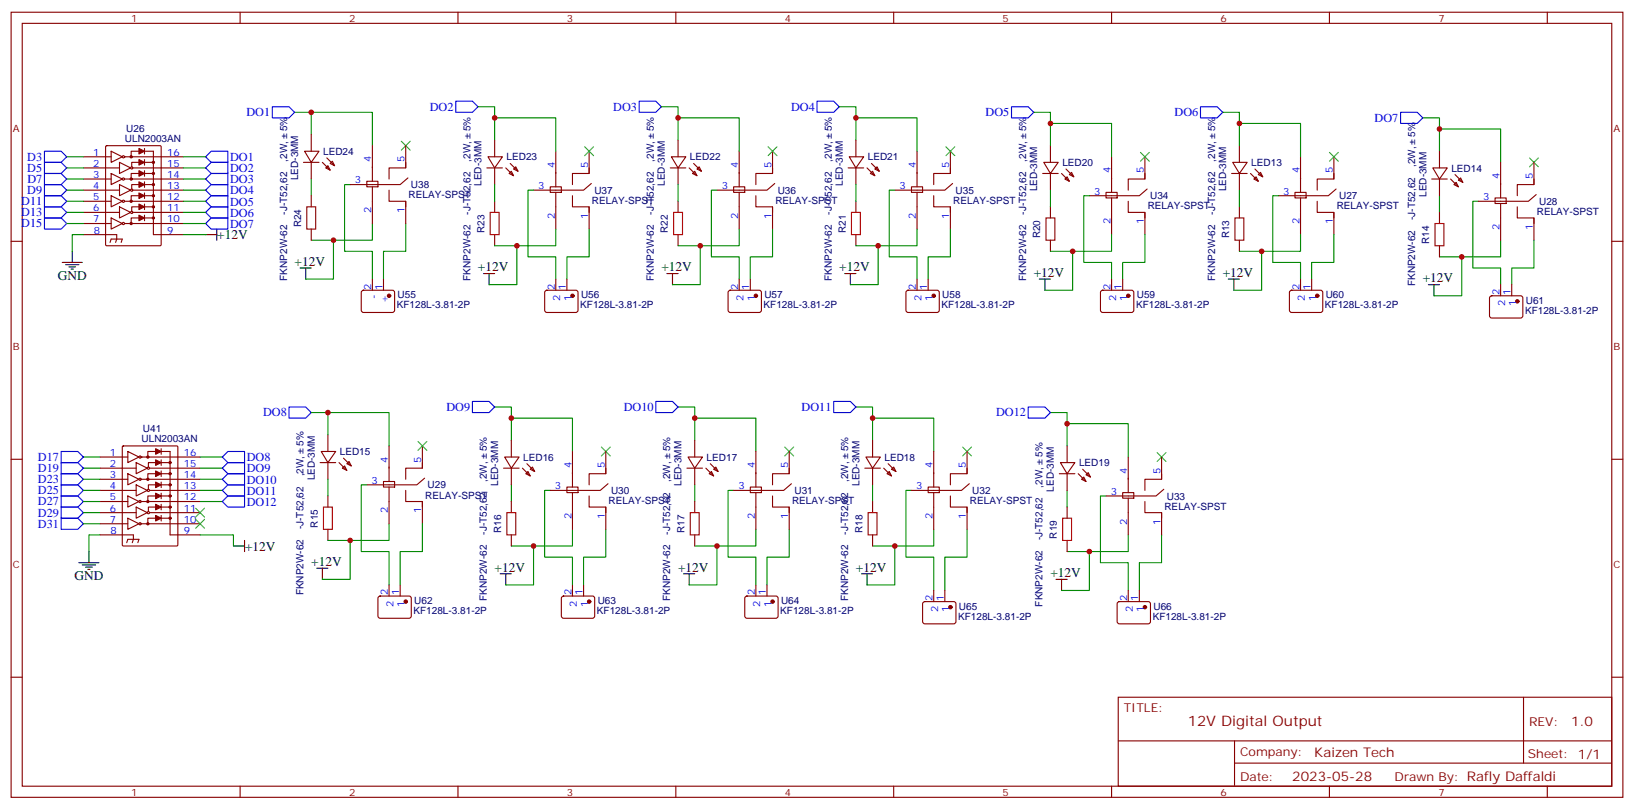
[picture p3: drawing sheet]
<svg xmlns="http://www.w3.org/2000/svg" width="519mm" height="257mm" viewBox="0 0 519 257" stroke-linecap="round" stroke-linejoin="round" font-family="sans-serif">
<g fill="none" stroke="#870000" stroke-width=".35">
<path d="M3.5 3.9h511.6v249h-511.6zM7.1 7.4h504.4v242h-504.4zM76.2 3.9v3.5M145.3 3.9v3.5M214.5 3.9v3.5M283.6 3.9v3.5M352.8 3.9v3.5M421.9 3.9v3.5M491.1 3.9v3.5M26.5 49.7h8.8M26.5 53.3h11.4M26.5 56.8h8.8"/>
<path d="M33.6 46.4l.3-.2h16.9l.3 .2 .1 31.2-.2 .3-17.1 .1-.3-.2zM35.3 55l3.5 1.8-3.5 1.8zM35.3 48l3.5 1.7-3.5 1.8zM37.9 58.6l3.6 1.7-3.6 1.8zM37.9 51.5l3.6 1.8-3.6 1.7zM39.5 49.7h18.7M39.5 56.8h18.7M44.1 55h-2.5v1.8M44.1 48h-2.5v1.7M44.3 58.6h-2.5v1.4M44.3 51.5h-2.5v1.4M45.9 48h2.8v26.4h9.5"/>
<path d="M45.9 47.1v1.8M45.9 50.6v1.8M45.9 54.2v1.7M45.9 57.7v1.7M45.9 58.6h2.8M45.9 55h2.8M45.9 51.5h2.8M58.2 53.3h-16a.35 .35 0 0 0-.5-.4 .35 .35 0 0 0-.1 .6 .35 .35 0 0 0 .5-.1M96.3 51.5h4.9M96.7 48h4.5l-2.4 3.5zM98.8 42.7v5.3M98.8 51.5v5.3"/>
<path d="M102.3 51.5l2.5 2.5M103.4 53.3l.7-.7 .7 1.4zM103.7 50.1l2.5 2.5M104.8 51.9l.7-.7 .7 1.4zM116.4 57.5h3.5v1.8h-3.5zM118.2 46.2v11.3M118.2 59.3v11.6M128.8 51.5v1.8h-5.3v3.5M128.8 46.2v7.1M129.5 56.4l-2.5 2.2h-15.9M154.5 53.3h5M154.9 49.7h4.6l-2.5 3.6z"/>
<path d="M157 44.4v5.3M157 53.3v5.3M160.5 53.3l2.5 2.4M161.6 55l.7-.7 .7 1.4zM161.9 51.9l2.5 2.4M163.7 52.9l.7 1.4-1.4-.7zM174.6 59.3h3.6v1.7h-3.6zM176.4 48v11.3M187 53.3v1.7h-5.3v3.6M187 48v7M187.7 58.2l-2.5 2.1h-15.9M212.7 53.3h5"/>
<path d="M213.1 49.7h4.6l-2.5 3.6zM215.2 44.4v5.3M215.2 53.3v5.3M218.7 53.3l2.5 2.4M219.8 55l.7-.7 .7 1.4zM220.1 51.9l2.5 2.4M221.2 53.6l.7-.7 .7 1.4zM232.8 59.3h3.6v1.7h-3.6zM234.6 48v11.3M245.2 53.3v1.7h-5.3v3.6M245.2 48v7M245.9 58.2l-2.5 2.1h-15.9"/>
<path d="M269.2 53.3h4.9M269.5 49.7h4.6l-2.5 3.6zM271.6 44.4v5.3M271.6 53.3v5.3M275.2 53.3l2.4 2.4M276.2 55l.7-.7 .7 1.4zM276.6 51.9l2.4 2.4M277.6 53.6l.7-.7 .7 1.4zM289.3 59.3h3.5v1.7h-3.5zM291 48v11.3M301.6 53.3v1.7h-5.3v3.6M301.6 48v7"/>
<path d="M302.3 58.2l-2.4 2.1h-15.9M330.9 55h4.9M331.3 51.5h4.5l-2.4 3.5zM333.4 46.2v5.3M333.4 55v5.3M336.9 55l2.5 2.5M338 56.8l.7-.7 .7 1.4zM338.3 53.6l2.5 2.5M340.1 54.7l.7 1.4-1.4-.7zM352.8 49.7v11.3M363.4 55v1.8h-5.3v3.5M363.4 49.7v7.1"/>
<path d="M364.1 60l-2.5 2.1h-15.9M390.9 55h4.9M391.2 51.5h4.6l-2.5 3.5zM393.3 46.2v5.3M393.3 55v5.3M396.9 55l2.4 2.5M397.9 56.8l.7-.7 .7 1.4zM398.3 53.6l2.5 2.5M400 54.7l.8 1.4-1.5-.7zM412.7 49.7v11.3M423.3 55v1.8h-5.3v3.5M423.3 49.7v7.1"/>
<path d="M424 60l-2.4 2.1h-15.9M454.4 56.8h4.9M454.7 53.3h4.6l-2.5 3.5zM456.8 48v5.3M456.8 56.8v5.3M460.4 56.8l2.4 2.5M461.4 58.6l.7-.7 .7 1.4zM461.8 55.4l2.5 2.5M462.8 57.2l.7-.8 .8 1.5zM476.2 51.5v11.3M486.8 56.8v1.8h-5.3v3.5M486.8 51.5v7.1"/>
<path d="M3.5 76.6h3.6M26.5 60.3h7M26.5 63.9h8.8M26.5 67.4h11.4M26.5 70.9h8.8M26.5 74.4h10.5v1.4l-.3 1.1M33.7 60.3h4.2M34.9 76.9l.4-1.1h3.5l-.3 1.1M35.3 69.1l3.5 1.8-3.5 1.8zM35.3 62.1l3.5 1.8-3.5 1.7zM37.9 65.6l3.6 1.8-3.6 1.7zM39.5 63.9h18.7"/>
<path d="M39.5 70.9h18.7M44.1 69.1h-2.5v1.8M44.1 62.1h-2.5v1.8M44.1 65.6h-2.3v1.4M45.9 61.2v1.8M45.9 64.7v1.8M45.9 68.3v1.7M45.9 65.6h2.8M45.9 62.1h2.8M45.9 69.1h2.8M58.2 67.4h-16a.35 .35 0 0 0-.5-.3 .35 .35 0 0 0-.1 .5 .35 .35 0 0 0 .5-.1M58.2 60.3h-16a.35 .35 0 0 0-.5-.3 .35 .35 0 0 0-.1 .6 .35 .35 0 0 0 .5-.2"/>
<path d="M98.8 62.1v3.5M98.8 72.7v3.5M123.5 60.3v3.6h5.3v1.7M128.8 63.9v7M157 63.9v3.5M157 74.4v3.6M176.4 61v11.7M181.7 62.1v3.5h5.3v1.8M187 65.6v7.1M215.2 63.9v3.5M215.2 74.4v3.6M234.6 61v11.7"/>
<path d="M239.9 62.1v3.5h5.3v1.8M245.2 65.6v7.1M271.6 63.9v3.5M271.6 74.4v3.6M291 61v11.7M296.3 62.1v3.5h5.3v1.8M301.6 65.6v7.1M333.4 65.6v3.5M333.4 76.2v3.5M351 61h3.5v1.8h-3.5zM352.8 62.8v11.6M358.1 63.9v3.5h5.3v1.7"/>
<path d="M363.4 67.4v7M393.3 65.6v3.5M393.3 76.2v3.5M411 61h3.5v1.8h-3.5zM412.7 62.8v11.6M418 63.9v3.5h5.3v1.7M423.3 67.4v7M456.8 67.4v3.5M456.8 78v3.5M474.5 62.8h3.5v1.8h-3.5zM476.2 64.6v11.6M481.5 65.6v3.5h5.3v1.8"/>
<path d="M486.8 69.1v7.1M487.5 61.7l-2.4 2.2h-15.9M511.5 76.6h3.6M114.9 92.3l.5-.2h9.4l.4 .7v5.9l-.7 .4h-9.4l-.4-.7v-5.6zM118.2 88.5v3.6M121.7 88.5v3.6M173.1 92.3l.5-.2h9.4l.4 .7v5.9l-.7 .4h-9.4l-.4-.7v-5.6zM176.4 88.5v3.6M179.9 88.5v3.6M231.3 92.3l.5-.2h9.4l.5 .7-.1 5.9-.7 .4h-9.4l-.4-.7v-5.6zM234.6 88.5v3.6M238.1 88.5v3.6"/>
<path d="M287.7 92.3l.5-.2h9.5l.4 .7-.1 5.9-.6 .4h-9.5l-.4-.7v-5.6zM291 88.5v3.6M294.6 88.5v3.6M349.5 92.3l.5-.2h9.4l.4 .7v5.9l-.7 .4h-9.4l-.5-.7v-5.6zM352.8 88.5v3.6M356.3 88.5v3.6M409.5 92.3l.4-.2h9.5l.4 .7-.1 5.9-.6 .4h-9.4l-.5-.7v-5.6zM412.7 88.5v3.6M416.3 88.5v3.6M473 94l.4-.2 9.5 .1 .4 .6-.1 6-.6 .4-9.4-.1-.5-.6v-5.7zM476.2 90.3v3.5M479.8 90.3v3.5"/>
<path d="M104.1 137.9v5.3M162.3 139.7v5.3M220.5 139.7v5.3M276.9 139.7v5.3M3.5 145.7h3.6M31.7 155.6h7.1M31.7 148.5h11.5M31.7 145h8.9M31.7 152h8.9M31.7 159.1h8.9M38.9 141.6l.3-.1h16.9l.3 .1v31.3l-.1 .3h-17.1l-.3-.2zM39 155.6h4.2"/>
<path d="M40.6 157.3l3.5 1.8-3.5 1.8zM40.6 150.3l3.5 1.7-3.5 1.8zM40.6 143.2l3.5 1.8-3.5 1.8zM43.2 153.8l3.5 1.8-3.5 1.7zM43.2 146.8l3.5 1.7-3.5 1.8zM44.8 145h18.7M44.8 152h18.7M44.8 159.1h18.7M49.4 157.3h-2.5v1.8M49.4 150.3h-2.5v1.7M49.4 143.2h-2.5v1.8M49.6 153.8h-2.5v1.4"/>
<path d="M49.6 146.8h-2.5v1.4M51.2 146.8h2.8M51.2 153.8h2.8M51.2 157.3h2.8M51.2 150.3h2.8M51.2 143.2h2.8v26.5h9.5M51.2 142.3v1.8M51.2 145.9v1.7M51.2 149.4v1.8M51.2 152.9v1.8M51.2 156.5v1.7M51.2 160v1.7"/>
<path d="M63.5 155.6h-16.1a.35 .35 0 0 0-.4-.3 .35 .35 0 0 0-.1 .5 .35 .35 0 0 0 .5-.1M63.5 148.5h-16.1a.35 .35 0 0 0-.4-.3 .35 .35 0 0 0-.1 .6 .35 .35 0 0 0 .5-.2M101.6 146.8h4.9M102 143.2h4.5l-2.4 3.6zM104.1 146.8v5.2M104.1 157.3v3.6M107.6 146.8l2.5 2.4M109 145.3l2.5 2.5M109.4 147.8l.7 1.4-1.4-.7zM110.1 147.1l.7-.7 .7 1.4zM121.7 152.8h3.5v1.7h-3.5zM123.5 141.5v11.3"/>
<path d="M123.5 154.5v11.7M128.8 155.6v3.5h5.3v1.8M134.1 146.8v1.7h-5.3v3.5M134.1 141.5v7M134.1 159.1v7.1M134.8 151.7l-2.5 2.1h-15.9M159.8 148.5h4.9M160.2 145h4.5l-2.4 3.5zM162.3 148.5v5.3M162.3 159.1v3.5M165.8 148.5l2.5 2.5M166.9 150.3l.7-.7 .7 1.4z"/>
<path d="M167.2 147.1l2.5 2.5M168.3 148.9l.7-.7 .7 1.4zM179.9 154.5h3.5v1.8h-3.5zM181.7 143.2v11.3M181.7 156.3v11.6M187 157.3v3.6h5.3v1.7M192.3 148.5v1.8h-5.3v3.5M192.3 143.2v7.1M193 153.5l-2.5 2.1h-15.9M218 148.5h5M218.4 145h4.6l-2.5 3.5zM220.5 148.5v5.3"/>
<path d="M220.5 159.1v3.5M224 148.5l2.5 2.5M225.1 150.3l.7-.7 .7 1.4zM225.4 147.1l2.5 2.5M226.5 148.9l.7-.7 .7 1.4zM238.1 154.5h3.6v1.8h-3.6zM239.9 143.2v11.3M239.9 156.3v11.6M245.2 157.3v3.6h5.3v1.7M250.5 148.5v1.8h-5.3v3.5M250.5 143.2v7.1M251.2 153.5l-2.5 2.1h-15.9"/>
<path d="M274.5 148.5h4.9M274.8 145h4.6l-2.5 3.5zM276.9 148.5v5.3M276.9 159.1v3.5M280.5 148.5l2.4 2.5M281.5 150.3l.7-.7 .7 1.4zM281.9 147.1l2.4 2.5M282.9 148.9l.7-.7 .7 1.4zM294.6 154.5h3.5v1.8h-3.5zM296.3 143.2v11.3M296.3 156.3v11.6M301.6 157.3v3.6h5.3v1.7"/>
<path d="M306.9 148.5v1.8h-5.3v3.5M306.9 143.2v7.1M307.6 153.5l-2.4 2.1h-15.9M336.2 150.3h4.9M336.5 146.8h4.6l-2.4 3.5zM338.7 141.5v5.3M338.7 150.3v5.3M342.2 150.3l2.5 2.5M343.3 152l.7-.7 .7 1.5zM343.6 148.9l2.5 2.4M344.7 150.6l.7-.7 .7 1.4zM356.3 156.3h3.5v1.7h-3.5z"/>
<path d="M358.1 145v11.3M358.1 158v11.7M363.4 159.1v3.5h5.3v1.8M368.7 150.3v1.7h-5.3v3.6M368.7 145v7M369.4 155.2l-2.5 2.1h-15.9M511.5 145.7h3.6M31.7 162.6h11.5M31.7 166.2h8.9M31.7 169.7h10.6v1.4l-.3 1.1M40.2 172.2l.4-1.1h3.5l-.4 1.1M40.6 164.4l3.5 1.8-3.5 1.7z"/>
<path d="M43.2 160.9l3.5 1.7-3.5 1.8zM44.8 166.2h18.7M49.4 164.4h-2.5v1.8M49.4 160.9h-2.3v1.4M51.2 163.5v1.8M51.2 160.9h2.8M51.2 164.4h2.8M63.5 162.6h-16.1a.35 .35 0 0 0-.4-.3 .35 .35 0 0 0-.1 .6 .35 .35 0 0 0 .5-.1M104.1 167.9v3.5M162.3 169.7v3.5M192.3 160.9v7M220.5 169.7v3.5"/>
<path d="M250.5 160.9v7M276.9 169.7v3.5M306.9 160.9v7M338.7 160.9v3.5M338.7 171.4v3.6M368.7 162.6v7.1M120.2 189.3l.4-.2h9.5l.4 .7v5.9l-.7 .4h-9.4l-.5-.7v-5.6zM123.5 185.6v3.5M127 185.6v3.5M178.4 189.3l.5-.2h9.4l.4 .7v5.9l-.7 .4h-9.4l-.4-.7v-5.6zM181.7 185.6v3.5M185.2 185.6v3.5"/>
<path d="M236.6 189.3l.5-.2h9.4l.4 .7v5.9l-.7 .4h-9.4l-.4-.7v-5.6zM239.9 185.6v3.5M243.4 185.6v3.5M293 191.1l.5-.2h9.5l.4 .7-.1 5.9-.6 .4-9.5-.1-.4-.6v-5.6zM296.3 187.3v3.6M299.9 187.3v3.6M354.8 191.1l.4-.2h9.5l.4 .7v5.9l-.7 .4-9.4-.1-.5-.6v-5.6zM358.1 187.3v3.6M361.6 187.3v3.6M3.5 214.8h3.6M511.5 214.8h3.6M354.9 221.2h156.6v28.2h-156.6z"/>
<path d="M354.9 235h156.5M391.8 235v14.1M483.5 221.2v20.9M76.2 249.4v3.5M145.3 249.4v3.5M214.5 249.4v3.5M283.6 249.4v3.5M352.8 249.4v3.5M391.8 242.1h119.6M421.9 249.4v3.5M491.1 249.4v3.5"/>
<circle cx="39.2" cy="49.7" r=".35"/>
<circle cx="39.2" cy="56.8" r=".35"/>
<circle cx="39.2" cy="63.9" r=".35"/>
<circle cx="39.2" cy="70.9" r=".35"/>
<circle cx="44.5" cy="159.1" r=".35"/>
<circle cx="44.5" cy="145" r=".35"/>
<circle cx="44.5" cy="152" r=".35"/>
<circle cx="44.5" cy="166.2" r=".35"/>
</g>
<g fill="#870000" stroke="#870000" stroke-width=".35">
<path d="M44.1 68.3l1.8 .8-1.8 .9z"/>
<path d="M44.1 64.7l1.8 .9-1.8 .9z"/>
<path d="M44.1 61.2l1.8 .9-1.8 .9z"/>
<path d="M44.1 57.7l1.8 .9-1.8 .8z"/>
<path d="M44.1 54.2l1.8 .8-1.8 .9z"/>
<path d="M44.1 50.6l1.8 .9-1.8 .9z"/>
<path d="M44.1 47.1l1.8 .9-1.8 .9z"/>
<path d="M49.4 163.5l1.8 .9-1.8 .9z"/>
<path d="M49.4 160l1.8 .9-1.8 .8z"/>
<path d="M49.4 156.5l1.8 .8-1.8 .9z"/>
<path d="M49.4 152.9l1.8 .9-1.8 .9z"/>
<path d="M49.4 149.4l1.8 .9-1.8 .9z"/>
<path d="M49.4 145.9l1.8 .9-1.8 .8z"/>
<path d="M49.4 142.3l1.8 .9-1.8 .9z"/>
<circle cx="48.7" cy="51.5" r=".35"/>
<circle cx="48.7" cy="55" r=".35"/>
<circle cx="48.7" cy="58.6" r=".35"/>
<circle cx="48.7" cy="62.1" r=".35"/>
<circle cx="48.7" cy="65.6" r=".35"/>
<circle cx="48.7" cy="69.1" r=".35"/>
<circle cx="41.6" cy="49.7" r=".35"/>
<circle cx="41.6" cy="56.8" r=".35"/>
<circle cx="41.6" cy="63.9" r=".35"/>
<circle cx="41.6" cy="70.9" r=".35"/>
<circle cx="54" cy="146.8" r=".35"/>
<circle cx="54" cy="150.3" r=".35"/>
<circle cx="54" cy="153.8" r=".35"/>
<circle cx="54" cy="157.3" r=".35"/>
<circle cx="54" cy="160.9" r=".35"/>
<circle cx="54" cy="164.4" r=".35"/>
<circle cx="46.9" cy="145" r=".35"/>
<circle cx="46.9" cy="152" r=".35"/>
<circle cx="46.9" cy="159.1" r=".35"/>
<circle cx="46.9" cy="166.2" r=".35"/>
<circle cx="123.5" cy="93.8" r=".53"/>
<circle cx="181.7" cy="93.8" r=".53"/>
<circle cx="239.9" cy="93.8" r=".53"/>
<circle cx="296.3" cy="93.8" r=".53"/>
<circle cx="358.1" cy="93.8" r=".53"/>
<circle cx="418" cy="93.8" r=".53"/>
<circle cx="481.5" cy="95.6" r=".53"/>
<circle cx="128.8" cy="190.9" r=".53"/>
<circle cx="187" cy="190.9" r=".53"/>
<circle cx="245.2" cy="190.9" r=".53"/>
<circle cx="301.6" cy="192.6" r=".53"/>
<circle cx="363.4" cy="192.6" r=".53"/>
</g>
<path d="M97.4 65.6h2.8v7.1h-2.8zM155.6 67.4h2.8v7h-2.8zM213.8 67.4h2.8v7h-2.8zM270.2 67.4h2.8v7h-2.8zM332 69.1h2.8v7.1h-2.8zM391.9 69.1h2.9v7.1h-2.9zM455.4 70.9h2.9v7.1h-2.9zM102.7 160.9h2.8v7h-2.8zM160.9 162.6h2.8v7.1h-2.8zM219.1 162.6h2.8v7.1h-2.8zM275.5 162.6h2.8v7.1h-2.8zM337.3 164.4h2.8v7h-2.8z" fill="none" stroke="#a10000" stroke-width=".35"/>
<g fill="none" stroke="#008700" stroke-width=".35">
<path d="M93.5 35.6h5.3M151.7 33.9h5.3v3.5M209.9 33.9h5.3v3.5M266.3 33.9h5.3v3.5M328.1 35.6h5.3v3.6M388.1 35.6h5.2v3.6M451.6 37.4h5.2v3.5M21.2 49.7h5.3M21.2 53.3h5.3M21.2 56.8h5.3M58.2 49.7h7.1M58.2 53.3h7.1"/>
<path d="M58.2 56.8h7.1M98.8 42.7v-7.1h19.4v10.6M98.8 56.8v5.3M111.1 58.6h-1.7v21.1h8.8v8.8M157 44.4v-7h19.4v10.6M157 58.6v5.3M215.2 44.4v-7h19.4v10.6M215.2 58.6v5.3M271.6 44.4v-7h19.4v10.6M271.6 58.6v5.3M333.4 46.2v-7h19.4v10.5M393.3 46.2v-7h19.4v10.5"/>
<path d="M456.8 48v-7.1h19.4v10.6M21.2 60.3h5.3M21.2 63.9h5.3M21.2 67.4h5.3M21.2 70.9h5.3M26.5 74.4h-3.6v5.3M58.2 74.4h7.1M58.2 60.3h7.1M58.2 63.9h7.1M58.2 67.4h7.1M58.2 70.9h7.1M105.8 76.2v12.3h-8.8"/>
<path d="M118.2 70.9v5.3h-19.4M128.8 70.9v8.8h-7.1v8.8M164 78v12.3h-8.8M169.3 60.3h-1.7v21.2h8.8v7M176.4 72.7v5.3h-19.4M187 72.7v8.8h-7.1v7M222.2 78v12.3h-8.8M227.5 60.3h-1.7v21.2h8.8v7M234.6 72.7v5.3h-19.4M245.2 72.7v8.8h-7.1v7M278.7 78v12.3h-8.8M284 60.3h-1.8v21.2h8.8v7"/>
<path d="M291 72.7v5.3h-19.4M301.6 72.7v8.8h-7v7M333.4 60.3v5.3M340.4 79.7v12.4h-8.8M345.7 62.1h-1.7v21.2h8.8v5.2M352.8 74.4v5.3h-19.4M363.4 74.4v8.9h-7.1v5.2M393.3 60.3v5.3M400.4 79.7v12.4h-8.8M405.7 62.1h-1.8v21.2h8.8v5.2M412.7 74.4v5.3h-19.4M423.3 74.4v8.9h-7v5.2"/>
<path d="M456.8 62.1v5.3M469.2 63.9h-1.8v21.1h8.8v5.3M476.2 76.2v5.3h-19.4M486.8 76.2v8.8h-7v5.3M463.9 81.5v12.3h-8.8M98.8 130.9h5.3M104.1 137.9v-7h19.4v10.6M157 129.1h5.3v3.5M162.3 139.7v-7.1h19.4v10.6M215.2 129.1h5.3v3.5M220.5 139.7v-7.1h19.4v10.6M271.6 129.1h5.3v3.5"/>
<path d="M276.9 139.7v-7.1h19.4v10.6M333.4 130.9h5.3v3.5M26.5 148.5h5.2M26.5 145h5.2M26.5 159.1h5.2M26.5 155.6h5.2M26.5 152h5.2M63.5 148.5h7.1M63.5 145h7.1M63.5 159.1h7.1M63.5 155.6h7.1M63.5 152h7.1"/>
<path d="M104.1 152v5.3M116.4 153.8h-1.7v21.2h8.8v10.6M162.3 153.8v5.3M174.6 155.6h-1.7v21.1h8.8v8.9M220.5 153.8v5.3M232.8 155.6h-1.7v21.1h8.8v8.9M276.9 153.8v5.3M289.3 155.6h-1.8v21.1h8.8v10.6M338.7 141.5v-7.1h19.4v10.6M338.7 155.6v5.3M351 157.3h-1.8v21.2h8.9v8.8M26.5 162.6h5.2"/>
<path d="M26.5 166.2h5.2M31.7 169.7h-3.5v5.3M63.5 169.7h10.6v3.5M111.1 171.4v12.4h-8.8M123.5 166.2v5.2h-19.4M134.1 166.2v8.8h-7.1v10.6M169.3 173.2v12.4h-8.8M181.7 167.9v5.3h-19.4M192.3 167.9v8.8h-7.1v8.9M227.5 173.2v12.4h-8.8M239.9 167.9v5.3h-19.4M250.5 167.9v8.8h-7.1v8.9"/>
<path d="M284 173.2v12.4h-8.8M296.3 167.9v5.3h-19.4M306.9 167.9v8.8h-7v10.6M345.7 175v12.3h-8.8M358.1 169.7v5.3h-19.4M368.7 169.7v8.8h-7.1v8.8"/>
</g>
<g fill="none" stroke="#3c3" stroke-width=".35">
<path d="M127.4 44.8l2.8 2.8M130.2 44.8l-2.8 2.8M185.6 46.6l2.8 2.8M188.4 46.6l-2.8 2.8M243.8 46.6l2.8 2.8M246.6 46.6l-2.8 2.8M300.2 46.6l2.8 2.8M303 46.6l-2.8 2.8M361.9 48.3l2.9 2.9M364.8 48.3l-2.9 2.9M421.9 48.3l2.8 2.9M424.7 48.3l-2.8 2.9"/>
<path d="M485.4 50.1l2.8 2.8M488.2 50.1l-2.8 2.8M132.6 140.1l2.9 2.8M135.5 140.1l-2.9 2.8M190.9 141.8l2.8 2.8M193.7 141.8l-2.8 2.8M249.1 141.8l2.8 2.8M251.9 141.8l-2.8 2.8M305.5 141.8l2.8 2.8M308.3 141.8l-2.8 2.8M367.2 143.6l2.9 2.8M370.1 143.6l-2.9 2.8"/>
<path d="M62.1 161.2l2.8 2.8M62.1 164.7l2.8 2.9M64.9 161.2l-2.8 2.8M64.9 164.7l-2.8 2.9"/>
</g>
<g fill="none" stroke="#000" stroke-width=".35">
<path d="M22.9 79.7v3.6M65.3 74.4h3.5M68.8 72.7v3.5M19.8 83.3h6.3M20.8 84h4.2M21.9 84.7h2.1M22.6 85.4h.7M95.2 85h3.6M97 85v3.5M153.5 86.8h3.5M155.2 86.8v3.5M211.7 86.8h3.5"/>
<path d="M213.4 86.8v3.5M268.1 86.8h3.5M269.9 86.8v3.5M329.8 88.5h3.6M331.6 88.5v3.6M389.8 88.5h3.5M391.6 88.5v3.6M453.3 90.3h3.5M455.1 90.3v3.5M25 178.5h6.4M26.1 179.2h4.2M27.2 179.9h2.1"/>
<path d="M28.2 175v3.5M74.1 173.2h3.5M77.6 171.4v3.6M27.9 180.6h.7M100.5 180.3h3.6M102.3 180.3v3.5M158.7 182h3.6M160.5 182v3.6M217 182h3.5M218.7 182v3.6M273.4 182h3.5M275.2 182v3.6"/>
<path d="M335.1 183.8h3.6M336.9 183.8v3.5"/>
</g>
<g fill="none" stroke="#00f" stroke-width=".35">
<path d="M86.4 33.9h5.3l1.8 1.7-1.8 1.8h-5.3zM144.6 32.1h5.3l1.8 1.8-1.8 1.7h-5.3zM202.8 32.1h5.3l1.8 1.8-1.8 1.7h-5.3zM259.3 32.1h5.3l1.7 1.8-1.7 1.7h-5.3zM321 33.9h5.3l1.8 1.7-1.8 1.8h-5.3zM381 33.9h5.3l1.8 1.7-1.8 1.8h-5.3zM444.5 35.6h5.3l1.8 1.8-1.8 1.8h-5.3zM14.1 48h5.3l1.8 1.7-1.8 1.8h-5.3zM14.1 51.5h5.3l1.8 1.8-1.8 1.7h-5.3zM14.1 55h5.3l1.8 1.8-1.8 1.8h-5.3zM14.1 58.6h5.3l1.8 1.7-1.8 1.8h-5.3zM65.3 49.7l1.7-1.7h5.3v3.5h-5.3z"/>
<path d="M65.3 53.3l1.7-1.8h5.3v3.5h-5.3zM65.3 56.8l1.7-1.8h5.3v3.6h-5.3zM14.1 62.1h5.3l1.8 1.8-1.8 1.7h-5.3zM14.1 65.6h5.3l1.8 1.8-1.8 1.7h-5.3zM14.1 69.1h5.3l1.8 1.8-1.8 1.8h-5.3zM65.3 60.3l1.7-1.7h5.3v3.5h-5.3zM65.3 67.4l1.7-1.8h5.3v3.5h-5.3zM65.3 70.9l1.7-1.8h5.3v3.6h-5.3zM67 62.1h5.3v3.5h-5.3l-1.7-1.7zM91.7 129.1h5.3l1.8 1.8-1.8 1.7h-5.3zM149.9 127.4h5.3l1.8 1.7-1.8 1.8h-5.3zM208.1 127.4h5.3l1.8 1.7-1.8 1.8h-5.3z"/>
<path d="M264.6 127.4h5.3l1.7 1.7-1.7 1.8h-5.3zM326.3 129.1h5.3l1.8 1.8-1.8 1.7h-5.3zM19.4 157.3h5.3l1.8 1.8-1.8 1.8h-5.3zM19.4 153.8h5.3l1.8 1.8-1.8 1.7h-5.3zM19.4 150.3h5.3l1.8 1.7-1.8 1.8h-5.3zM19.4 146.8h5.3l1.8 1.7-1.8 1.8h-5.3zM19.4 143.2h5.3l1.8 1.8-1.8 1.8h-5.3zM70.6 159.1l1.7-1.8h5.3v3.6h-5.3zM70.6 155.6l1.7-1.8h5.3v3.5h-5.3zM70.6 152l1.7-1.7h5.3v3.5h-5.3zM70.6 148.5l1.7-1.7h5.3v3.5h-5.3zM70.6 145l1.7-1.8h5.3v3.6h-5.3z"/>
<path d="M19.4 160.9h5.3l1.8 1.7-1.8 1.8h-5.3zM19.4 164.4h5.3l1.8 1.8-1.8 1.7h-5.3z"/>
</g>
<g fill="#c00">
<circle cx="400.4" cy="79.7" r=".88"/>
<circle cx="393.3" cy="39.2" r=".88"/>
<circle cx="456.8" cy="40.9" r=".88"/>
<circle cx="463.9" cy="81.5" r=".88"/>
<circle cx="340.4" cy="79.7" r=".88"/>
<circle cx="333.4" cy="39.2" r=".88"/>
<circle cx="278.7" cy="78" r=".88"/>
<circle cx="271.6" cy="37.4" r=".88"/>
<circle cx="222.3" cy="78" r=".88"/>
<circle cx="215.2" cy="37.4" r=".88"/>
<circle cx="164" cy="78" r=".88"/>
<circle cx="157" cy="37.4" r=".88"/>
<circle cx="98.8" cy="35.6" r=".88"/>
<circle cx="105.8" cy="76.2" r=".88"/>
<circle cx="111.1" cy="171.4" r=".88"/>
<circle cx="104.1" cy="130.9" r=".88"/>
<circle cx="162.3" cy="132.6" r=".88"/>
<circle cx="169.3" cy="173.2" r=".88"/>
<circle cx="220.5" cy="132.6" r=".88"/>
<circle cx="227.5" cy="173.2" r=".88"/>
<circle cx="276.9" cy="132.6" r=".88"/>
<circle cx="284" cy="173.2" r=".88"/>
<circle cx="338.7" cy="134.4" r=".88"/>
<circle cx="345.7" cy="175" r=".88"/>
</g>
<text font-size="4.6" fill="#800" x="377" y="230.2">12V Digital Output</text>
<g font-size="4.2">
<text x="69" y="75.9">+12V</text>
<text x="18.3" y="88.9">GND</text>
<text x="93.5" y="84.3">+12V</text>
<text x="151.7" y="86.1">+12V</text>
<text x="209.9" y="86.1">+12V</text>
<text x="266.3" y="86.1">+12V</text>
<text x="328.1" y="87.8">+12V</text>
<text x="388.1" y="87.8">+12V</text>
<text x="451.6" y="89.6">+12V</text>
<text x="77.8" y="174.6">+12V</text>
<text x="98.8" y="179.6">+12V</text>
<text x="23.6" y="184.1">GND</text>
<text x="157" y="181.3">+12V</text>
<text x="215.2" y="181.3">+12V</text>
<text x="271.6" y="181.3">+12V</text>
<text x="333.4" y="183.1">+12V</text>
</g>
<g font-size="4.2" fill="#800">
<text x="498.7" y="230.5">1.0</text>
<text x="417.1" y="240">Kaizen Tech</text>
<text x="410.1" y="247.8">2023-05-28</text>
</g>
<g font-size="3.9" fill="#00f">
<text x="136.4" y="35.1">DO2</text>
<text x="194.6" y="35.1">DO3</text>
<text x="251.1" y="35.1">DO4</text>
<text x="78.2" y="36.9">DO1</text>
<text x="312.8" y="36.9">DO5</text>
<text x="372.8" y="36.8">DO6</text>
<text x="436.3" y="38.6">DO7</text>
<text x="8.7" y="51">D3</text>
<text x="73" y="51.1">DO1</text>
<text x="8.7" y="54.5">D5</text>
<text x="8.7" y="58.1">D7</text>
<text x="73" y="54.6">DO2</text>
<text x="73" y="58.2">DO3</text>
<text x="6.7" y="65.1">D11</text>
<text x="8.7" y="61.6">D9</text>
<text x="73" y="61.7">DO4</text>
<text x="73" y="65.2">DO5</text>
<text x="6.7" y="68.6">D13</text>
<text x="73" y="68.7">DO6</text>
<text x="6.7" y="72.2">D15</text>
<text x="73" y="72.3">DO7</text>
<text x="141.7" y="130.3">DO9</text>
<text x="198" y="130.3">DO10</text>
<text x="254.4" y="130.3">DO11</text>
<text x="83.5" y="132.1">DO8</text>
<text x="316.1" y="132.1">DO12</text>
<text x="12" y="149.8">D19</text>
<text x="12" y="146.2">D17</text>
<text x="78.3" y="149.9">DO9</text>
<text x="78.3" y="146.3">DO8</text>
<text x="12" y="153.3">D23</text>
<text x="78.3" y="153.4">DO10</text>
<text x="12" y="160.4">D27</text>
<text x="12" y="156.8">D25</text>
<text x="78.3" y="160.5">DO12</text>
<text x="78.3" y="156.9">DO11</text>
<text x="12" y="163.9">D29</text>
<text x="12" y="167.4">D31</text>
</g>
<g font-size="3.9" fill="#800">
<text x="356.7" y="225.8">TITLE:</text>
<text x="485.3" y="230.5">REV:</text>
<text x="393.6" y="240">Company:</text>
<text x="484.9" y="240.6">Sheet: 1/1</text>
<text x="393.6" y="247.6">Date:</text>
<text x="442.6" y="247.7">Drawn By: Rafly Daffaldi</text>
</g>
<g font-size="3.2" fill="#800">
<text x="41.6" y="6.9">1</text>
<text x="110.8" y="6.9">2</text>
<text x="179.9" y="6.9">3</text>
<text x="249.1" y="6.9">4</text>
<text x="318.2" y="6.9">5</text>
<text x="387.3" y="6.9">6</text>
<text x="456.5" y="6.9">7</text>
<text x="4.1" y="42">A</text>
<text x="512.1" y="42">A</text>
<text x="4.1" y="111.1">B</text>
<text x="512.1" y="111.1">B</text>
<text x="4.1" y="180.3">C</text>
<text x="512.1" y="180.3">C</text>
<text x="41.6" y="252.4">1</text>
<text x="110.8" y="252.4">2</text>
<text x="179.9" y="252.4">3</text>
<text x="249.1" y="252.4">4</text>
<text x="318.2" y="252.4">5</text>
<text x="387.3" y="252.4">6</text>
<text x="456.5" y="252.4">7</text>
</g>
<g font-size="3.2" fill="#000080">
<text x="40.1" y="41.7">U26</text>
<text x="91.1" y="41.6" transform="rotate(-90 91.1 41.6)">5%</text>
<text x="149.3" y="41.6" transform="rotate(-90 149.3 41.6)">5%</text>
<text x="207.5" y="41.6" transform="rotate(-90 207.5 41.6)">5%</text>
<text x="264" y="41.6" transform="rotate(-90 264 41.6)">5%</text>
<text x="325.7" y="41.6" transform="rotate(-90 325.7 41.6)">5%</text>
<text x="385.7" y="41.6" transform="rotate(-90 385.7 41.6)">5%</text>
<text x="39.7" y="45">ULN2003AN</text>
<text x="449.2" y="43.4" transform="rotate(-90 449.2 43.4)">5%</text>
<text x="91.1" y="51.3" transform="rotate(-90 91.1 51.3)">,2W,</text>
<text x="102.6" y="49.1">LED24</text>
<text x="149.3" y="51.3" transform="rotate(-90 149.3 51.3)">,2W,</text>
<text x="160.8" y="50.9">LED23</text>
<text x="207.5" y="51.3" transform="rotate(-90 207.5 51.3)">,2W,</text>
<text x="219" y="50.9">LED22</text>
<text x="264" y="51.3" transform="rotate(-90 264 51.3)">,2W,</text>
<text x="275.4" y="50.9">LED21</text>
<text x="325.7" y="51.3" transform="rotate(-90 325.7 51.3)">,2W,</text>
<text x="337.2" y="52.7">LED20</text>
<text x="385.7" y="51.3" transform="rotate(-90 385.7 51.3)">,2W,</text>
<text x="397.1" y="52.7">LED13</text>
<text x="449.2" y="53.1" transform="rotate(-90 449.2 53.1)">,2W,</text>
<text x="94.6" y="57.2" transform="rotate(-90 94.6 57.2)">LED-3MM</text>
<text x="130.4" y="59.7">U38</text>
<text x="152.8" y="58.9" transform="rotate(-90 152.8 58.9)">LED-3MM</text>
<text x="211" y="58.9" transform="rotate(-90 211 58.9)">LED-3MM</text>
<text x="267.5" y="58.9" transform="rotate(-90 267.5 58.9)">LED-3MM</text>
<text x="460.6" y="54.4">LED14</text>
<text x="129.7" y="62.9">RELAY-SPST</text>
<text x="187.9" y="64.7">RELAY-SPST</text>
<text x="188.6" y="61.5">U37</text>
<text x="246.1" y="64.7">RELAY-SPST</text>
<text x="246.8" y="61.5">U36</text>
<text x="302.5" y="64.7">RELAY-SPST</text>
<text x="303.3" y="61.5">U35</text>
<text x="329.2" y="60.7" transform="rotate(-90 329.2 60.7)">LED-3MM</text>
<text x="365" y="63.2">U34</text>
<text x="389.2" y="60.7" transform="rotate(-90 389.2 60.7)">LED-3MM</text>
<text x="425" y="63.2">U27</text>
<text x="452.7" y="62.5" transform="rotate(-90 452.7 62.5)">LED-3MM</text>
<text x="488.5" y="65">U28</text>
<text x="91.1" y="68.1" transform="rotate(-90 91.1 68.1)">-J-T52,62</text>
<text x="149.3" y="68.1" transform="rotate(-90 149.3 68.1)">-J-T52,62</text>
<text x="207.5" y="68.1" transform="rotate(-90 207.5 68.1)">-J-T52,62</text>
<text x="264" y="68.1" transform="rotate(-90 264 68.1)">-J-T52,62</text>
<text x="325.7" y="68.1" transform="rotate(-90 325.7 68.1)">-J-T52,62</text>
<text x="364.3" y="66.4">RELAY-SPST</text>
<text x="385.7" y="68.1" transform="rotate(-90 385.7 68.1)">-J-T52,62</text>
<text x="424.2" y="66.4">RELAY-SPST</text>
<text x="449.2" y="69.8" transform="rotate(-90 449.2 69.8)">-J-T52,62</text>
<text x="487.7" y="68.2">RELAY-SPST</text>
<text x="95.5" y="72.1" transform="rotate(-90 95.5 72.1)">R24</text>
<text x="153.7" y="73.9" transform="rotate(-90 153.7 73.9)">R23</text>
<text x="212" y="73.9" transform="rotate(-90 212 73.9)">R22</text>
<text x="268.4" y="73.9" transform="rotate(-90 268.4 73.9)">R21</text>
<text x="330.1" y="75.6" transform="rotate(-90 330.1 75.6)">R20</text>
<text x="390.1" y="75.6" transform="rotate(-90 390.1 75.6)">R13</text>
<text x="453.6" y="77.4" transform="rotate(-90 453.6 77.4)">R14</text>
<text x="91.1" y="89.1" transform="rotate(-90 91.1 89.1)">FKNP2W-62</text>
<text x="149.3" y="89.1" transform="rotate(-90 149.3 89.1)">FKNP2W-62</text>
<text x="207.5" y="89.1" transform="rotate(-90 207.5 89.1)">FKNP2W-62</text>
<text x="264" y="89.1" transform="rotate(-90 264 89.1)">FKNP2W-62</text>
<text x="325.7" y="89.1" transform="rotate(-90 325.7 89.1)">FKNP2W-62</text>
<text x="385.7" y="89.1" transform="rotate(-90 385.7 89.1)">FKNP2W-62</text>
<text x="126.2" y="94.6">U55</text>
<text x="184.4" y="94.6">U56</text>
<text x="242.6" y="94.6">U57</text>
<text x="299.1" y="94.6">U58</text>
<text x="360.8" y="94.6">U59</text>
<text x="420.8" y="94.6">U60</text>
<text x="449.2" y="90.8" transform="rotate(-90 449.2 90.8)">FKNP2W-62</text>
<text x="125.9" y="97.8">KF128L-3.81-2P</text>
<text x="184.1" y="97.8">KF128L-3.81-2P</text>
<text x="242.4" y="97.8">KF128L-3.81-2P</text>
<text x="298.8" y="97.8">KF128L-3.81-2P</text>
<text x="360.5" y="97.8">KF128L-3.81-2P</text>
<text x="420.5" y="97.8">KF128L-3.81-2P</text>
<text x="484" y="99.6">KF128L-3.81-2P</text>
<text x="484.3" y="96.4">U61</text>
<text x="45.4" y="137">U41</text>
<text x="45" y="140.3">ULN2003AN</text>
<text x="96.3" y="141.4" transform="rotate(-90 96.3 141.4)">5%</text>
<text x="154.5" y="143.2" transform="rotate(-90 154.5 143.2)">5%</text>
<text x="212.7" y="143.2" transform="rotate(-90 212.7 143.2)">5%</text>
<text x="269.1" y="143.2" transform="rotate(-90 269.1 143.2)">5%</text>
<text x="107.9" y="144.4">LED15</text>
<text x="166.1" y="146.1">LED16</text>
<text x="224.3" y="146.1">LED17</text>
<text x="280.7" y="146.1">LED18</text>
<text x="330.9" y="145" transform="rotate(-90 330.9 145)">5%</text>
<text x="342.5" y="147.9">LED19</text>
<text x="96.3" y="151.1" transform="rotate(-90 96.3 151.1)">,2W,</text>
<text x="99.9" y="152.4" transform="rotate(-90 99.9 152.4)">LED-3MM</text>
<text x="135.7" y="154.9">U29</text>
<text x="154.5" y="152.9" transform="rotate(-90 154.5 152.9)">,2W,</text>
<text x="158.1" y="154.2" transform="rotate(-90 158.1 154.2)">LED-3MM</text>
<text x="212.7" y="152.9" transform="rotate(-90 212.7 152.9)">,2W,</text>
<text x="216.3" y="154.2" transform="rotate(-90 216.3 154.2)">LED-3MM</text>
<text x="269.1" y="152.9" transform="rotate(-90 269.1 152.9)">,2W,</text>
<text x="272.8" y="154.2" transform="rotate(-90 272.8 154.2)">LED-3MM</text>
<text x="330.9" y="154.7" transform="rotate(-90 330.9 154.7)">,2W,</text>
<text x="334.5" y="156" transform="rotate(-90 334.5 156)">LED-3MM</text>
<text x="135" y="158.2">RELAY-SPST</text>
<text x="193.2" y="159.9">RELAY-SPST</text>
<text x="193.9" y="156.7">U30</text>
<text x="251.4" y="159.9">RELAY-SPST</text>
<text x="252.1" y="156.7">U31</text>
<text x="307.8" y="159.9">RELAY-SPST</text>
<text x="308.6" y="156.7">U32</text>
<text x="369.6" y="161.7">RELAY-SPST</text>
<text x="370.3" y="158.5">U33</text>
<text x="96.3" y="167.9" transform="rotate(-90 96.3 167.9)">-J-T52,62</text>
<text x="100.8" y="167.4" transform="rotate(-90 100.8 167.4)">R15</text>
<text x="154.5" y="169.7" transform="rotate(-90 154.5 169.7)">-J-T52,62</text>
<text x="159" y="169.1" transform="rotate(-90 159 169.1)">R16</text>
<text x="212.7" y="169.7" transform="rotate(-90 212.7 169.7)">-J-T52,62</text>
<text x="217.2" y="169.1" transform="rotate(-90 217.2 169.1)">R17</text>
<text x="269.1" y="169.7" transform="rotate(-90 269.1 169.7)">-J-T52,62</text>
<text x="273.7" y="169.1" transform="rotate(-90 273.7 169.1)">R18</text>
<text x="330.9" y="171.4" transform="rotate(-90 330.9 171.4)">-J-T52,62</text>
<text x="335.4" y="170.9" transform="rotate(-90 335.4 170.9)">R19</text>
<text x="96.3" y="188.9" transform="rotate(-90 96.3 188.9)">FKNP2W-62</text>
<text x="131.5" y="191.6">U62</text>
<text x="154.5" y="190.6" transform="rotate(-90 154.5 190.6)">FKNP2W-62</text>
<text x="189.7" y="191.6">U63</text>
<text x="212.7" y="190.6" transform="rotate(-90 212.7 190.6)">FKNP2W-62</text>
<text x="247.9" y="191.6">U64</text>
<text x="269.1" y="190.6" transform="rotate(-90 269.1 190.6)">FKNP2W-62</text>
<text x="131.2" y="194.9">KF128L-3.81-2P</text>
<text x="189.4" y="194.9">KF128L-3.81-2P</text>
<text x="247.6" y="194.9">KF128L-3.81-2P</text>
<text x="304.1" y="196.6">KF128L-3.81-2P</text>
<text x="304.3" y="193.4">U65</text>
<text x="330.9" y="192.4" transform="rotate(-90 330.9 192.4)">FKNP2W-62</text>
<text x="365.8" y="196.6">KF128L-3.81-2P</text>
<text x="366.1" y="193.4">U66</text>
</g>
<g font-size="3.2" fill="#00f">
<text x="29.6" y="49.4">1</text>
<text x="29.6" y="52.9">2</text>
<text x="53.1" y="52.9">15</text>
<text x="53.1" y="49.4">16</text>
<text x="117.8" y="51.5" transform="rotate(-90 117.8 51.5)">4</text>
<text x="128.4" y="51.5" transform="rotate(-90 128.4 51.5)">5</text>
<text x="176" y="53.3" transform="rotate(-90 176 53.3)">4</text>
<text x="186.6" y="53.3" transform="rotate(-90 186.6 53.3)">5</text>
<text x="234.2" y="53.3" transform="rotate(-90 234.2 53.3)">4</text>
<text x="244.8" y="53.3" transform="rotate(-90 244.8 53.3)">5</text>
<text x="290.7" y="53.3" transform="rotate(-90 290.7 53.3)">4</text>
<text x="301.3" y="53.3" transform="rotate(-90 301.3 53.3)">5</text>
<text x="29.6" y="56.4">3</text>
<text x="29.6" y="60">4</text>
<text x="53.1" y="60">13</text>
<text x="53.1" y="56.4">14</text>
<text x="112.6" y="58.2">3</text>
<text x="170.8" y="60">3</text>
<text x="229.1" y="60">3</text>
<text x="285.5" y="60">3</text>
<text x="352.4" y="55" transform="rotate(-90 352.4 55)">4</text>
<text x="363" y="55" transform="rotate(-90 363 55)">5</text>
<text x="412.4" y="55" transform="rotate(-90 412.4 55)">4</text>
<text x="423" y="55" transform="rotate(-90 423 55)">5</text>
<text x="475.9" y="56.8" transform="rotate(-90 475.9 56.8)">4</text>
<text x="486.5" y="56.8" transform="rotate(-90 486.5 56.8)">5</text>
<text x="29.6" y="63.5">5</text>
<text x="53.1" y="63.5">12</text>
<text x="347.2" y="61.7">3</text>
<text x="407.2" y="61.7">3</text>
<text x="470.7" y="63.5">3</text>
<text x="29.6" y="67">6</text>
<text x="29.6" y="70.6">7</text>
<text x="53.1" y="70.6">10</text>
<text x="53.1" y="67">11</text>
<text x="117.8" y="67.6" transform="rotate(-90 117.8 67.6)">2</text>
<text x="128.4" y="67.6" transform="rotate(-90 128.4 67.6)">1</text>
<text x="176" y="69.4" transform="rotate(-90 176 69.4)">2</text>
<text x="186.6" y="69.4" transform="rotate(-90 186.6 69.4)">1</text>
<text x="234.2" y="69.4" transform="rotate(-90 234.2 69.4)">2</text>
<text x="244.8" y="69.4" transform="rotate(-90 244.8 69.4)">1</text>
<text x="290.7" y="69.4" transform="rotate(-90 290.7 69.4)">2</text>
<text x="301.3" y="69.4" transform="rotate(-90 301.3 69.4)">1</text>
<text x="352.4" y="71.2" transform="rotate(-90 352.4 71.2)">2</text>
<text x="363" y="71.2" transform="rotate(-90 363 71.2)">1</text>
<text x="412.4" y="71.2" transform="rotate(-90 412.4 71.2)">2</text>
<text x="423" y="71.2" transform="rotate(-90 423 71.2)">1</text>
<text x="29.7" y="74.1">8</text>
<text x="53.1" y="74.1">9</text>
<text x="475.9" y="72.9" transform="rotate(-90 475.9 72.9)">2</text>
<text x="486.5" y="72.9" transform="rotate(-90 486.5 72.9)">1</text>
<text x="117.8" y="91.9" transform="rotate(-90 117.8 91.9)">2</text>
<text x="119.6" y="94.8" transform="rotate(-90 119.6 94.8)">-</text>
<text x="121.4" y="91.9" transform="rotate(-90 121.4 91.9)">1</text>
<text x="123.1" y="96" transform="rotate(-90 123.1 96)">+</text>
<text x="176" y="91.9" transform="rotate(-90 176 91.9)">2</text>
<text x="177.8" y="95.4" transform="rotate(-90 177.8 95.4)">2</text>
<text x="179.6" y="91.9" transform="rotate(-90 179.6 91.9)">1</text>
<text x="181.3" y="95.4" transform="rotate(-90 181.3 95.4)">1</text>
<text x="234.2" y="91.9" transform="rotate(-90 234.2 91.9)">2</text>
<text x="236" y="95.4" transform="rotate(-90 236 95.4)">2</text>
<text x="237.8" y="91.9" transform="rotate(-90 237.8 91.9)">1</text>
<text x="239.5" y="95.4" transform="rotate(-90 239.5 95.4)">1</text>
<text x="290.7" y="91.9" transform="rotate(-90 290.7 91.9)">2</text>
<text x="292.5" y="95.4" transform="rotate(-90 292.5 95.4)">2</text>
<text x="294.2" y="91.9" transform="rotate(-90 294.2 91.9)">1</text>
<text x="296" y="95.4" transform="rotate(-90 296 95.4)">1</text>
<text x="352.4" y="91.9" transform="rotate(-90 352.4 91.9)">2</text>
<text x="354.2" y="95.4" transform="rotate(-90 354.2 95.4)">2</text>
<text x="356" y="91.9" transform="rotate(-90 356 91.9)">1</text>
<text x="357.7" y="95.4" transform="rotate(-90 357.7 95.4)">1</text>
<text x="412.4" y="91.9" transform="rotate(-90 412.4 91.9)">2</text>
<text x="414.2" y="95.4" transform="rotate(-90 414.2 95.4)">2</text>
<text x="415.9" y="91.9" transform="rotate(-90 415.9 91.9)">1</text>
<text x="417.7" y="95.4" transform="rotate(-90 417.7 95.4)">1</text>
<text x="475.9" y="93.7" transform="rotate(-90 475.9 93.7)">2</text>
<text x="479.4" y="93.7" transform="rotate(-90 479.4 93.7)">1</text>
<text x="477.7" y="97.2" transform="rotate(-90 477.7 97.2)">2</text>
<text x="481.2" y="97.2" transform="rotate(-90 481.2 97.2)">1</text>
<text x="34.8" y="144.6">1</text>
<text x="34.8" y="148.2">2</text>
<text x="58.4" y="148.2">15</text>
<text x="58.4" y="144.6">16</text>
<text x="123.1" y="146.8" transform="rotate(-90 123.1 146.8)">4</text>
<text x="133.7" y="146.8" transform="rotate(-90 133.7 146.8)">5</text>
<text x="181.3" y="148.5" transform="rotate(-90 181.3 148.5)">4</text>
<text x="191.9" y="148.5" transform="rotate(-90 191.9 148.5)">5</text>
<text x="239.5" y="148.5" transform="rotate(-90 239.5 148.5)">4</text>
<text x="250.1" y="148.5" transform="rotate(-90 250.1 148.5)">5</text>
<text x="296" y="148.5" transform="rotate(-90 296 148.5)">4</text>
<text x="306.6" y="148.5" transform="rotate(-90 306.6 148.5)">5</text>
<text x="34.8" y="151.7">3</text>
<text x="34.8" y="155.2">4</text>
<text x="58.4" y="155.2">13</text>
<text x="58.4" y="151.7">14</text>
<text x="117.9" y="153.5">3</text>
<text x="176.1" y="155.2">3</text>
<text x="234.3" y="155.2">3</text>
<text x="290.8" y="155.2">3</text>
<text x="357.7" y="150.3" transform="rotate(-90 357.7 150.3)">4</text>
<text x="368.3" y="150.3" transform="rotate(-90 368.3 150.3)">5</text>
<text x="34.8" y="158.8">5</text>
<text x="58.4" y="158.8">12</text>
<text x="352.5" y="157">3</text>
<text x="34.8" y="162.3">6</text>
<text x="34.8" y="165.8">7</text>
<text x="58.4" y="165.8">10</text>
<text x="58.4" y="162.3">11</text>
<text x="123.1" y="162.9" transform="rotate(-90 123.1 162.9)">2</text>
<text x="133.7" y="162.9" transform="rotate(-90 133.7 162.9)">1</text>
<text x="181.3" y="164.6" transform="rotate(-90 181.3 164.6)">2</text>
<text x="191.9" y="164.6" transform="rotate(-90 191.9 164.6)">1</text>
<text x="239.5" y="164.6" transform="rotate(-90 239.5 164.6)">2</text>
<text x="250.1" y="164.6" transform="rotate(-90 250.1 164.6)">1</text>
<text x="296" y="164.6" transform="rotate(-90 296 164.6)">2</text>
<text x="306.6" y="164.6" transform="rotate(-90 306.6 164.6)">1</text>
<text x="357.7" y="166.4" transform="rotate(-90 357.7 166.4)">2</text>
<text x="368.3" y="166.4" transform="rotate(-90 368.3 166.4)">1</text>
<text x="35" y="169.3">8</text>
<text x="58.4" y="169.3">9</text>
<text x="123.1" y="188.9" transform="rotate(-90 123.1 188.9)">2</text>
<text x="126.6" y="188.9" transform="rotate(-90 126.6 188.9)">1</text>
<text x="181.3" y="188.9" transform="rotate(-90 181.3 188.9)">2</text>
<text x="184.9" y="188.9" transform="rotate(-90 184.9 188.9)">1</text>
<text x="239.5" y="188.9" transform="rotate(-90 239.5 188.9)">2</text>
<text x="243.1" y="188.9" transform="rotate(-90 243.1 188.9)">1</text>
<text x="296" y="190.7" transform="rotate(-90 296 190.7)">2</text>
<text x="299.5" y="190.7" transform="rotate(-90 299.5 190.7)">1</text>
<text x="357.7" y="190.7" transform="rotate(-90 357.7 190.7)">2</text>
<text x="361.2" y="190.7" transform="rotate(-90 361.2 190.7)">1</text>
<text x="124.9" y="192.4" transform="rotate(-90 124.9 192.4)">2</text>
<text x="128.4" y="192.4" transform="rotate(-90 128.4 192.4)">1</text>
<text x="183.1" y="192.4" transform="rotate(-90 183.1 192.4)">2</text>
<text x="186.6" y="192.4" transform="rotate(-90 186.6 192.4)">1</text>
<text x="241.3" y="192.4" transform="rotate(-90 241.3 192.4)">2</text>
<text x="244.8" y="192.4" transform="rotate(-90 244.8 192.4)">1</text>
<text x="297.7" y="194.2" transform="rotate(-90 297.7 194.2)">2</text>
<text x="301.3" y="194.2" transform="rotate(-90 301.3 194.2)">1</text>
<text x="359.5" y="194.2" transform="rotate(-90 359.5 194.2)">2</text>
<text x="363" y="194.2" transform="rotate(-90 363 194.2)">1</text>
</g>
</svg>
